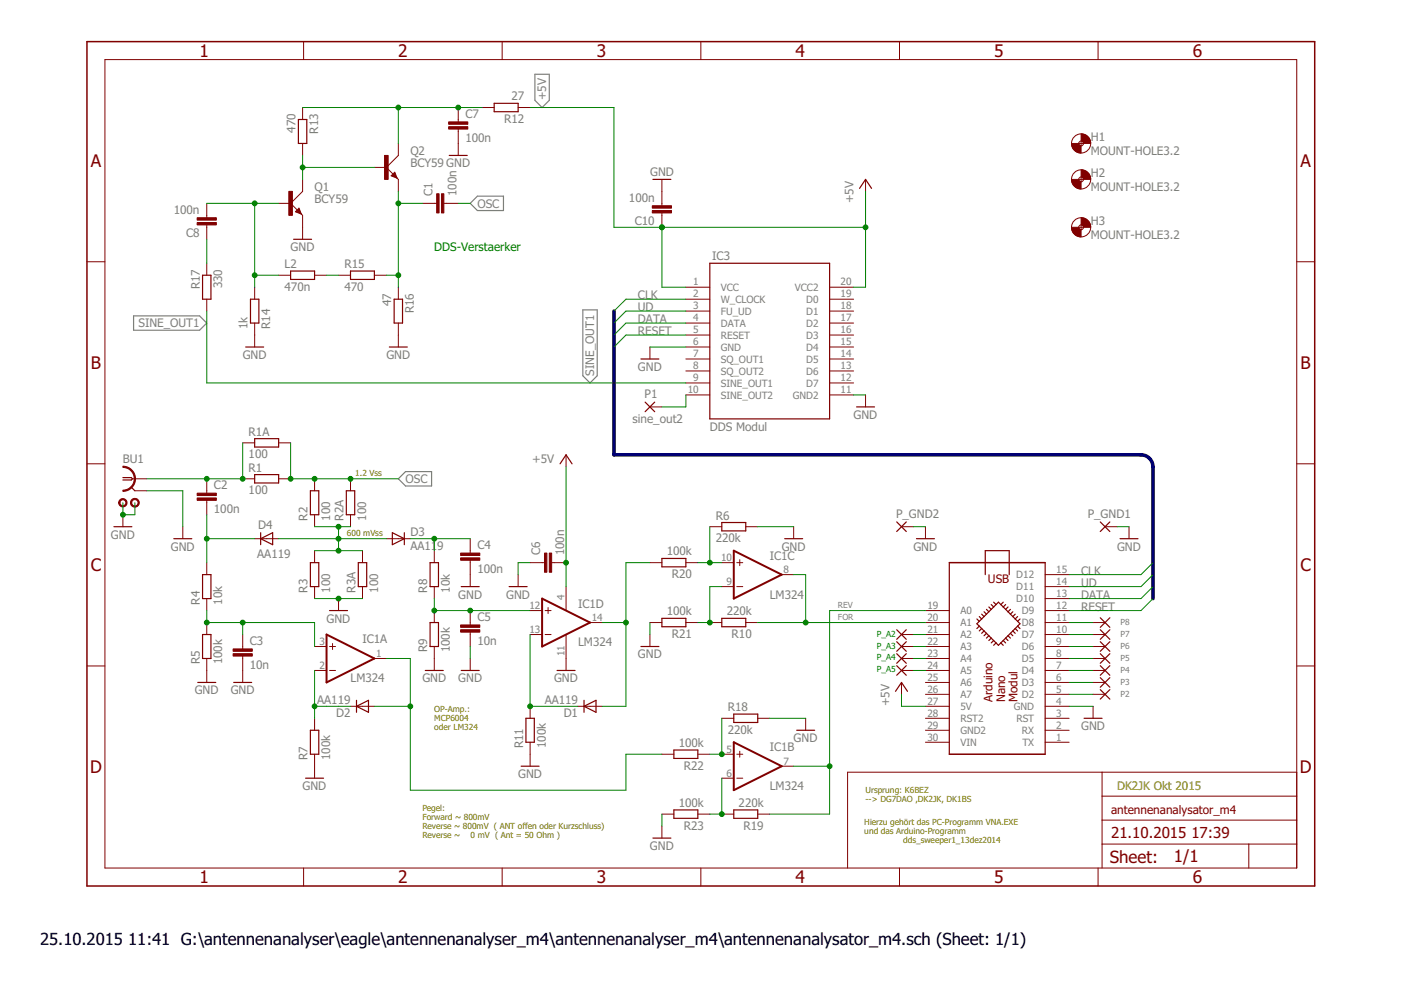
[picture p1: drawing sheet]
<svg xmlns="http://www.w3.org/2000/svg" width="297mm" height="210mm" viewBox="0 0 297 210" stroke-linecap="round" stroke-linejoin="round" font-family="sans-serif">
<path d="M113.4 15.7h3.1v5.6l-1.6 1.5-1.5-1.5zM99.7 43.1l1.5-1.5h5.5v3h-5.5zM28.3 67h14l1.5 1.5-1.5 1.5h-14zM123.6 65.7h3v14l-1.5 1.5-1.5-1.5zM86 100h5.5v3h-5.5l-1.5-1.5z" fill="none" stroke="#808080" stroke-width=".25"/>
<g fill="none" stroke="#800000" stroke-width=".25">
<path d="M63.3 25.3h1.7v5.1h-1.7zM83.7 36.8l.2 .7-.7-.2zM83.7 37l-.3 .3M95.2 33h3.9M104.8 21.9h5.1v1.8h-5.1zM138.4 38h3.8M182.2 39.9l1.3-1.9 1.3 1.9M42.9 58.4h1.8v5h-1.8zM61.6 57.5h5.1v1.7h-5.1zM62.3 50.7h3.8M63.4 44.4l.2 .7-.7-.2zM63.4 44.6l-.3 .3"/>
<path d="M74.3 57.5h5.1v1.7h-5.1zM150.5 55.8h25.4v33h-25.4zM52.1 73.6h3.8M53.1 63.4h1.8v5.1h-1.8zM82.5 73.6h3.9M83.6 63.4h1.7v5.1h-1.7zM135.9 76.1h3.8M54 93h5.1v1.8h-5.1zM118.7 98.3l1.3-1.9 1.3 1.9M136.8 85.3l2 2M138.8 85.3l-2 2M181.6 86.3h3.8"/>
<path d="M24.2 111.7h3.8M26.1 101.3h1.7l.3 .2-.3 .3h-1.7M27.8 103.3l.8 .8M36.9 114.2h3.8M54 100.6h5.1v1.8h-5.1zM55.3 114.2l2.5-1.3v2.6zM55.3 112.9v2.6M65.8 104.1h1.8v5h-1.8zM65.8 119.3h1.8v5.1h-1.8zM73.4 104.1h1.8v5h-1.8zM76 119.3h1.7v5.1h-1.7zM83.2 112.9l2.5 1.3-2.5 1.3z"/>
<path d="M85.7 112.9v2.6M91.2 119.3h1.8v5.1h-1.8zM140.3 118.4h5.1v1.8h-5.1zM153 110.8h5.1v1.8h-5.1zM166.4 114.2h3.8M190.1 110.7l2.1 2M192.2 110.7l-2.1 2M194.3 114.2h3.8M201.3 119.3v40.6M221.6 119.3v40.6M233.3 110.7l2 2M235.3 110.7l-2 2"/>
<path d="M237.5 114.2h3.8M42.9 121.8h1.8v5.1h-1.8zM42.9 134.5h1.8v5.1h-1.8zM69.9 129.5h3.8M91.2 132h1.8v5.1h-1.8zM97.8 124.4h3.8M107.9 124.4h3.9M135.9 137.1h3.8M140.3 131.1h5.1v1.8h-5.1zM153 131.1h5.1v1.8h-5.1zM190.1 133.5l2.1 2.1M190.1 136.1l2.1 2"/>
<path d="M190.1 138.6l2.1 2M192.2 133.5l-2.1 2.1M192.2 136.1l-2.1 2M192.2 138.6l-2.1 2M207.1 131.2l.5 .5M207.6 132.8l-.5 .5M207.6 130.7l.5 .5M208.1 133.3l-.5 .5M208.1 130.2l.5 .5M208.6 133.8l-.5 .5M208.6 129.7l.5 .5M208.9 121.8v-5h5.1v5"/>
<path d="M209.1 134.3l-.5 .5M209.1 129.2l.6 .5M209.7 134.8l-.6 .5M209.7 128.7l.5 .5M210.2 135.3l-.5 .5M210.2 128.2l.5 .5M210.7 135.8l-.5 .5M210.7 127.7l.5 .5M211.2 136.3l-.5 .5M211.7 127.7l4.6 4.5-4.6 4.6-4.6-4.6zM212.2 136.3l.5 .5M212.7 127.7l-.5 .5"/>
<path d="M212.7 135.8l.5 .5M213.2 128.2l-.5 .5M213.2 135.3l.5 .5M213.7 128.7l-.5 .5M213.7 134.8l.5 .5M214.2 129.2l-.5 .5M214.2 134.3l.5 .5M214.7 129.7l-.5 .5M214.7 133.8l.5 .5M215.2 130.2l-.5 .5M215.2 133.3l.6 .5M215.8 130.7l-.6 .5"/>
<path d="M215.8 132.8l.5 .5M216.3 131.2l-.5 .5M233.3 131l2 2M233.3 133.5l2 2.1M233.3 136.1l2 2M233.3 138.6l2 2M235.3 131l-2 2M235.3 133.5l-2 2.1M235.3 136.1l-2 2M235.3 138.6l-2 2M41.9 144.7h3.8M49.6 144.7h3.8"/>
<path d="M65.8 154.8h1.8v5.1h-1.8zM75.6 149.8l2.5-1.3v2.5zM75.6 148.5v2.5M90.2 142.2h3.8M97.8 142.2h3.8M111.5 152.3h1.8v5.1h-1.8zM118.1 142.2h3.8M123.8 149.8l2.6-1.3v2.5zM123.8 148.5v2.5M142.9 159h5.1v1.8h-5.1zM155.6 151.4h5.1v1.8h-5.1zM168.9 154.8h3.8"/>
<path d="M189.9 146.6l1.2-1.9 1.3 1.9M190.1 141.1l2.1 2.1M192.2 141.1l-2.1 2.1M229.8 152.3h3.9M233.3 141.1l2 2.1M233.3 143.7l2 2M233.3 146.2l2 2M235.3 141.1l-2 2.1M235.3 143.7l-2 2M235.3 146.2l-2 2M64.8 165h3.8M110.5 162.5h3.8"/>
<path d="M138.4 177.7h3.8M142.9 171.7h5.1v1.8h-5.1zM155.6 171.7h5.1v1.8h-5.1z"/>
</g>
<g fill="none" stroke="#800000" stroke-width=".21">
<path d="M22.2 12.6h252.7v171.4h-252.7zM64.4 8.8v3.8M106.5 8.8v3.8M148.6 8.8v3.8M190.7 8.8v3.8M232.8 8.8v3.8M64.2 22.8v2.5M64.2 30.4v2.6M64.2 38v2.6l-2.6 2.5M79.4 35.5h2.5M81.9 35.5l2.6 2.5v2.6M83.7 36.5l.5 1.3-1.3-.5z"/>
<path d="M84.5 30.4v2.6l-2.6 2.5M97.2 22.8v3M97.2 27.4v5.6M102.2 22.8h2.6M109.9 22.8h2.5M140.3 38v5.6M183.5 38v2.6M228.7 30.4h1M228.7 38h1M229.2 29.9v1M229.2 37.5v1M18.4 55.5h3.8"/>
<path d="M43.8 43.1v3.1M43.8 47.7v3M43.8 55.8v2.6M59.1 58.4h2.5M59.1 43.1h2.5M61.6 43.1l2.6 2.6v5M63.4 44.1l.5 1.3-1.3-.5zM66.7 58.4h2.5M71.8 58.4h2.5M79.4 58.4h2.5M89.5 43.1h3.1M94.1 43.1h3.1"/>
<path d="M140.3 45.1v3.1M228.7 48.2h1M229.2 47.7v1M274.9 55.5h3.8M43.8 63.4v2.6M54 60.9v2.5M54 68.5v5.1M84.5 60.9v2.5M84.5 68.5v5.1M137.8 73.6v2.5M145.4 63.4h5.1M145.4 66h5.1"/>
<path d="M145.4 68.5h5.1M145.4 71h5.1M145.4 73.6h5.1M145.4 76.1h5.1M145.4 78.7h5.1M145.4 60.9h5.1M175.9 63.4h5.1M175.9 66h5.1M175.9 68.5h5.1M175.9 71h5.1M175.9 73.6h5.1M175.9 76.1h5.1"/>
<path d="M175.9 78.7h5.1M175.9 60.9h5.1M18.4 98.3h3.8M51.5 93.9h2.5M59.1 93.9h2.5M120 96.4v2.6M137.8 86.3h2.5M145.4 81.2h5.1M145.4 83.7h5.1M175.9 81.2h5.1M175.9 83.7h5.1M183.5 83.7v2.6"/>
<path d="M274.9 98.3h3.8M26.1 109.1v2.6M28.1 101.5h3M28.6 104.1h2.5M38.8 111.7v2.5M43.8 101.5v3.1M43.8 106.1v3M43.8 119.3v2.5M51.5 101.5h2.5M54 114.2h5.1M59.1 101.5h2.5M66.7 101.5v2.6"/>
<path d="M66.7 109.1v2.6M66.7 116.8v2.5M74.3 101.5v2.6M74.3 109.1v2.6M76.9 116.8v2.5M81.9 114.2h5.1M92.1 116.8v2.5M99.7 114.2v3.1M99.7 118.8v5.6M112.4 119.3h3M117 119.3h3M137.8 119.3h2.5"/>
<path d="M145.4 119.3h2.6M150.5 111.7h2.5M153 119.3h2.6M156.2 119.3h1.3M156.8 118.7v1.2M158.1 111.7h2.6M168.3 111.7v2.5M191.1 111.7h2.6M196.2 111.7v2.5M234.3 111.7h2.5M239.4 111.7v2.5M43.8 126.9v2.6"/>
<path d="M43.8 132v2.5M43.8 139.6v5.1M51.5 134.5v3.1M51.5 139.1v5.6M66.7 124.4v2.5M66.7 137.1h2.5M69.9 137.1h1.2M70.5 136.4v1.3M71.8 126.9v2.6M76.9 124.4v2.5M79.4 139.6h2.5M92.1 124.4v2.5"/>
<path d="M92.1 129.5v2.5M92.1 137.1v5.1M99.7 129.5v3M99.7 134v3.1M99.7 139.6v2.6M109.9 121.8v2.6M112.4 129.5h2.5M112.4 134.5h2.5M115.6 129.5h1.2M115.6 134.5h1.2M116.2 128.8v1.3M120 124.4v5.1"/>
<path d="M120 134.5v7.7M125.1 132h2.5M137.8 132h2.5M137.8 134.5v2.6M145.4 132h2.6M150.5 132h2.5M153 124.4h2.6M156.2 124.4h1.3M158.1 132h2.6M165.7 121.8h2.6M191.1 134.5h2.6M191.1 137.1h2.6"/>
<path d="M191.1 139.6h2.6M196.2 129.5h5.1M196.2 132h5.1M196.2 134.5h5.1M196.2 137.1h5.1M196.2 139.6h5.1M221.6 129.5h5.1M221.6 132h5.1M221.6 134.5h5.1M221.6 137.1h5.1M221.6 139.6h5.1M221.6 126.9h5.1"/>
<path d="M221.6 124.4h5.1M221.6 121.8h5.1M231.8 132h2.5M231.8 134.5h2.5M231.8 137.1h2.5M231.8 139.6h2.5M18.4 141.2h3.8M66.7 152.3v2.5M66.7 159.9v5.1M66.7 142.2h2.5M69.9 142.2h1.2M74.3 149.8h5.1"/>
<path d="M112.4 149.8v2.5M112.4 157.4v5.1M122.6 149.8h5M140.3 159.9h2.6M148 159.9h2.5M153 152.3h2.6M153 159.9h2.6M156.2 159.9h1.3M156.8 159.3v1.2M160.7 152.3h2.5M170.8 152.3v2.5M191.1 144.7v2.5"/>
<path d="M191.1 142.2h2.6M196.2 149.8h5.1M196.2 142.2h5.1M196.2 144.7h5.1M196.2 147.2h5.1M196.2 154.8h5.1M196.2 152.3h5.1M196.2 157.4h5.1M221.6 149.8h5.1M221.6 142.2h5.1M221.6 144.7h5.1M221.6 147.2h5.1"/>
<path d="M221.6 154.8h5.1M221.6 152.3h5.1M221.6 157.4h5.1M231.8 149.8v2.5M231.8 142.2h2.5M231.8 144.7h2.5M231.8 147.2h2.5M274.9 141.2h3.8M140.3 175.2v2.5M140.3 172.6h2.6M148 172.6h2.5M153 172.6h2.6"/>
<path d="M153 165h2.6M156.2 165h1.3M160.7 172.6h2.5M165.7 162.5h2.6M233.7 179h41.2M233.7 163.7v20.3M233.7 173.9h41.2M233.7 168.8h41.2M264.8 179v5M274.9 163.7h-95.2v20.3M64.4 184v3.9M106.5 184v3.9"/>
<path d="M148.6 184v3.9M190.7 184v3.9M232.8 184v3.9"/>
<circle cx="229.2" cy="30.4" r="2.03"/>
<circle cx="229.2" cy="38" r="2.03"/>
<circle cx="229.2" cy="30.4" r=".51"/>
<circle cx="229.2" cy="38" r=".51"/>
<circle cx="229.2" cy="48.2" r="2.03"/>
<circle cx="229.2" cy="48.2" r=".51"/>
</g>
<g fill="#800000" stroke="#800000" stroke-width=".21">
<path d="M41.8 105.6h4.1v.5h-4.1z"/>
<path d="M41.8 104.6h4.1v.5h-4.1z"/>
<path d="M49.4 138.6h4.1v.5h-4.1z"/>
<path d="M49.4 137.6h4.1v.5h-4.1z"/>
<path d="M97.7 118.3h4v.5h-4z"/>
<path d="M97.7 117.3h4v.5h-4z"/>
<path d="M97.7 133.5h4v.5h-4z"/>
<path d="M97.7 132.5h4v.5h-4z"/>
<path d="M116.5 117.3h.5v4h-.5z"/>
<path d="M115.4 117.3h.6v4h-.6z"/>
<path d="M95.1 26.9h4.1v.5h-4.1z"/>
<path d="M95.1 25.8h4.1v.6h-4.1z"/>
<path d="M41.8 46.2h4.1v.5h-4.1z"/>
<path d="M41.8 47.2h4.1v.5h-4.1z"/>
<path d="M93.6 41.1h.5v4h-.5z"/>
<path d="M92.6 41.1h.5v4h-.5z"/>
<path d="M138.3 43.6h4.1v.5h-4.1z"/>
<path d="M138.3 44.6h4.1v.5h-4.1z"/>
<path d="M61.2 40.6h.8v5.1h-.8z"/>
<path d="M81.5 33h.8v5h-.8z"/>
</g>
<path d="M18.4 8.8h260.3v179.1h-260.3zM201.3 119.3h20.3M201.3 159.9h20.3" fill="none" stroke="#800000" stroke-width=".32"/>
<path d="M155.6 116.8l10.1 5-10.1 5.1zM69.2 134.5l10.2 5.1-10.2 5.1zM114.9 126.9l10.2 5.1-10.2 5.1zM155.6 157.4l10.1 5.1-10.1 5z" fill="none" stroke="#800000" stroke-width=".42"/>
<g fill="#800000" stroke="#800000" stroke-width=".21">
<path d="M229.2 28.4a2 2 0 0 1 2 2h-1.5l-.1-.3-.4-.2z" fill-rule="evenodd"/>
<path d="M227.2 30.4h1.5l.1 .3 .4 .2v1.5a2.04 2.04 0 0 1-2-2z" fill-rule="evenodd"/>
<path d="M229.2 36a2 2 0 0 1 2 2h-1.5l-.1-.3-.4-.2z" fill-rule="evenodd"/>
<path d="M227.2 38h1.5l.1 .3 .4 .2v1.6a2.04 2.04 0 0 1-2-2.1z" fill-rule="evenodd"/>
<path d="M229.2 46.2a2 2 0 0 1 2 2h-1.5l-.1-.3-.4-.2z" fill-rule="evenodd"/>
<path d="M227.2 48.2h1.5l.1 .3 .4 .2v1.5a2.04 2.04 0 0 1-2-2z" fill-rule="evenodd"/>
<path d="M26.1 98.8a2.65 2.65 0 0 1 2.6 2.7h-.2a2.44 2.44 0 0 0-2.4-2.4z" fill-rule="evenodd"/>
<path d="M26.1 103.9a2.44 2.44 0 0 0 2.4-2.4h.2a2.65 2.65 0 0 1-2.6 2.7z" fill-rule="evenodd"/>
<path d="M25.4 106a.88 .88 0 0 1 1.4 .1 .88 .88 0 0 1-.5 1.3 .88 .88 0 0 1-1.1-.8h.2a.64 .64 0 0 1 .9-.6 .64 .64 0 0 1 .2 1 .64 .64 0 0 1-1-.2l-.1-.2h-.2z" fill-rule="evenodd"/>
<path d="M27.8 106a.94 .94 0 0 1 1.5 0 .94 .94 0 0 1-.4 1.5 .94 .94 0 0 1-1.2-.9h.2a.67 .67 0 0 1 .9-.7 .67 .67 0 0 1 .3 1.2 .67 .67 0 0 1-1.1-.3l-.1-.2h-.2z" fill-rule="evenodd"/>
</g>
<path d="M130.2 66v30.4h111.7a2.54 2.54 0 0 1 2.6 2.6v27.9" fill="none" stroke="#000080" stroke-width=".76"/>
<g fill="none" stroke="#008000" stroke-width=".21">
<path d="M64.2 22.8h38M64.2 33v5M64.2 35.5h15.2M84.5 22.8v7.6M112.4 22.8h17.8v25.4h53.3M43.8 50.7v5.1M43.8 43.1h15.3M54 58.4h5.1M54 43.1v17.8M69.2 58.4h2.6M81.9 58.4h2.6M84.5 40.6v20.3"/>
<path d="M84.5 43.1h5M97.2 43.1h2.5M140.3 48.2v12.7h5.1M183.5 40.6v20.3h-2.5M43.8 66v15.2h101.6M137.8 73.6h7.6M145.4 63.4h-12.7l-2.5 2.6M145.4 66h-12.7l-2.5 2.5M145.4 68.5h-12.7l-2.5 2.5M145.4 71h-12.7l-2.5 2.6M51.5 93.9v7.6h-20.4M61.6 93.9v7.6h22.9"/>
<path d="M120 99v25.4M145.4 83.7v2.6h-5.1M181 83.7h2.5M26.1 106.6v2.5h2.5v-2.5M31.1 104.1h7.7v7.6M43.8 114.2h10.2M43.8 109.1v10.2M59.1 114.2h22.8M66.7 111.7h7.6M66.7 116.8h10.2M71.8 111.7v5.1M87 114.2h12.7"/>
<path d="M92.1 114.2v2.6M112.4 119.3h-2.5v2.5M137.8 119.3h-5.1v30.5h-5.1M148 119.3h5M150.5 111.7v7.6M160.7 111.7h7.6M193.7 111.7h2.5M236.8 111.7h2.6M244.5 119.3l-2.6 2.5h-15.2M43.8 129.5v2.5h22.9v5.1M51.5 132v2.5M66.7 126.9h10.2"/>
<path d="M81.9 139.6h5.1v27.9h45.7v-7.6h7.6M92.1 126.9v2.6h20.3M99.7 137.1v2.5M112.4 134.5v15.3h10.2M127.6 132h5.1M137.8 132v2.5M153 124.4h-2.5v7.6h-2.5M160.7 132h35.5M168.3 121.8h2.5v10.2M193.7 134.5h2.5M193.7 137.1h2.5M193.7 139.6h2.5"/>
<path d="M196.2 129.5h-20.3v43.1h-12.7M226.7 132h5.1M226.7 134.5h5.1M226.7 137.1h5.1M226.7 139.6h5.1M244.5 124.4l-2.6 2.5h-15.2M244.5 126.9l-2.6 2.6h-15.2M244.5 121.8l-2.6 2.6h-15.2M66.7 149.8h7.6M66.7 142.2v10.1M79.4 149.8h7.6M153 152.3v7.6h-2.5"/>
<path d="M163.2 152.3h7.6M191.1 147.2v2.6h5.1M193.7 142.2h2.5M226.7 149.8h5.1M226.7 142.2h5.1M226.7 144.7h5.1M226.7 147.2h5.1M140.3 172.6v2.6M153 165v7.6h-2.5M168.3 162.5h7.6"/>
</g>
<g fill="#008000" stroke="#008000" stroke-width=".21">
<circle cx="71.8" cy="126.9" r=".51"/>
<circle cx="26.1" cy="109.1" r=".51"/>
<circle cx="51.5" cy="101.5" r=".51"/>
<circle cx="43.8" cy="101.5" r=".51"/>
<circle cx="71.8" cy="114.2" r=".51"/>
<circle cx="71.8" cy="116.8" r=".51"/>
<circle cx="71.8" cy="111.7" r=".51"/>
<circle cx="43.8" cy="132" r=".51"/>
<circle cx="51.5" cy="132" r=".51"/>
<circle cx="66.7" cy="149.8" r=".51"/>
<circle cx="92.1" cy="129.5" r=".51"/>
<circle cx="99.7" cy="129.5" r=".51"/>
<circle cx="112.4" cy="149.8" r=".51"/>
<circle cx="183.5" cy="48.2" r=".51"/>
<circle cx="140.3" cy="48.2" r=".51"/>
<circle cx="120" cy="119.3" r=".51"/>
<circle cx="84.5" cy="22.8" r=".51"/>
<circle cx="97.2" cy="22.8" r=".51"/>
<circle cx="64.2" cy="35.5" r=".51"/>
<circle cx="84.5" cy="43.1" r=".51"/>
<circle cx="84.5" cy="58.4" r=".51"/>
<circle cx="54" cy="43.1" r=".51"/>
<circle cx="54" cy="58.4" r=".51"/>
<circle cx="61.6" cy="101.5" r=".51"/>
<circle cx="66.7" cy="101.5" r=".51"/>
<circle cx="74.3" cy="101.5" r=".51"/>
<circle cx="170.8" cy="132" r=".51"/>
<circle cx="175.9" cy="162.5" r=".51"/>
<circle cx="132.7" cy="132" r=".51"/>
<circle cx="153" cy="172.6" r=".51"/>
<circle cx="153" cy="159.9" r=".51"/>
<circle cx="150.5" cy="119.3" r=".51"/>
<circle cx="150.5" cy="132" r=".51"/>
<circle cx="87" cy="149.8" r=".51"/>
<circle cx="43.8" cy="114.2" r=".51"/>
<circle cx="92.1" cy="114.2" r=".51"/>
</g>
<g font-size="3.7" fill="#800000">
<text x="42.3" y="12">1</text>
<text x="84.4" y="12">2</text>
<text x="126.5" y="12">3</text>
<text x="168.7" y="12">4</text>
<text x="210.8" y="12">5</text>
<text x="252.9" y="12">6</text>
<text x="19.2" y="35.4">A</text>
<text x="275.7" y="35.4">A</text>
<text x="19.3" y="78.2">B</text>
<text x="275.8" y="78.2">B</text>
<text x="19.2" y="121.1">C</text>
<text x="275.7" y="121.1">C</text>
<text x="19.1" y="163.9">D</text>
<text x="275.6" y="163.9">D</text>
<text x="42.3" y="187.2">1</text>
<text x="84.4" y="187.2">2</text>
<text x="126.5" y="187.2">3</text>
<text x="168.7" y="187.2">4</text>
<text x="210.8" y="187.2">5</text>
<text x="252.9" y="187.2">6</text>
</g>
<g font-size="3.6" fill="#800000">
<text x="235.3" y="182.9">Sheet:</text>
<text x="248.9" y="182.8">1/1</text>
</g>
<g font-size="3.5">
<text x="8.5" y="200.4">25.10.2015</text>
<text x="27.2" y="200.4">11:41 G:\antennenanalyser\eagle\antennenanalyser_m4\antennenanalyser_m4\antennenanalysator_m4.sch (Sheet: 1/1)</text>
</g>
<g font-size="3.2" fill="#800000">
<text x="235.6" y="177.7">21.10.2015</text>
<text x="252.6" y="177.7">17:39</text>
</g>
<g font-size="2.5" fill="#808080">
<text x="108.4" y="21.3">27</text>
<text x="115.8" y="21.3" transform="rotate(-90 115.8 21.3)">+5V</text>
<text x="62.6" y="28.1" transform="rotate(-90 62.6 28.1)">470</text>
<text x="67.4" y="28.3" transform="rotate(-90 67.4 28.3)">R13</text>
<text x="98.7" y="25">C7</text>
<text x="106.9" y="26.1">R12</text>
<text x="231.3" y="29.8">H1</text>
<text x="87" y="35.5">BCY59 GND</text>
<text x="87" y="33">Q2</text>
<text x="98.7" y="30">100n</text>
<text x="231.3" y="32.9">MOUNT-HOLE3.2</text>
<text x="66.7" y="40.6">Q1</text>
<text x="91.7" y="41.6" transform="rotate(-90 91.7 41.6)">C1</text>
<text x="96.8" y="41.6" transform="rotate(-90 96.8 41.6)">100n</text>
<text x="137.8" y="37.3">GND</text>
<text x="231.3" y="40.5">MOUNT-HOLE3.2</text>
<text x="231.3" y="37.4">H2</text>
<text x="36.8" y="45.3">100n</text>
<text x="66.7" y="43.1">BCY59</text>
<text x="101.2" y="44">OSC</text>
<text x="133.3" y="42.7">100n</text>
<text x="134.6" y="47.8">C10</text>
<text x="181" y="43.1" transform="rotate(-90 181 43.1)">+5V</text>
<text x="231.3" y="47.6">H3</text>
<text x="39.5" y="50.3">C8</text>
<text x="61.6" y="53.3">GND</text>
<text x="231.3" y="50.7">MOUNT-HOLE3.2</text>
<text x="60.3" y="56.8">L2</text>
<text x="73" y="56.8">R15</text>
<text x="151" y="55">IC3</text>
<text x="42.3" y="61.3" transform="rotate(-90 42.3 61.3)">R17</text>
<text x="47.1" y="61.1" transform="rotate(-90 47.1 61.1)">330</text>
<text x="60.3" y="61.6">470n</text>
<text x="73" y="61.6">470</text>
<text x="82.9" y="64.9" transform="rotate(-90 82.9 64.9)">47</text>
<text x="135.3" y="63.4">CLK</text>
<text x="135.3" y="66">UD</text>
<text x="29.4" y="69.4">SINE_OUT1</text>
<text x="52.5" y="69.8" transform="rotate(-90 52.5 69.8)">1k</text>
<text x="57.3" y="69.8" transform="rotate(-90 57.3 69.8)">R14</text>
<text x="87.7" y="66.4" transform="rotate(-90 87.7 66.4)">R16</text>
<text x="135.3" y="68.5">DATA</text>
<text x="135.3" y="71">RESET</text>
<text x="51.5" y="76.1">GND</text>
<text x="81.9" y="76.1">GND</text>
<text x="126" y="79.7" transform="rotate(-90 126 79.7)">SINE_OUT1</text>
<text x="135.3" y="78.7">GND</text>
<text x="134.1" y="89.6">sine_out2</text>
<text x="136.7" y="84.4">P1</text>
<text x="181" y="88.8">GND</text>
<text x="52.7" y="92.4">R1A</text>
<text x="150.5" y="91.4">DDS Modul</text>
<text x="26.1" y="98.2">BU1</text>
<text x="52.7" y="97.2">100</text>
<text x="52.7" y="100">R1</text>
<text x="112.8" y="98.2">+5V</text>
<text x="45.4" y="103.7">C2</text>
<text x="52.7" y="104.8">100</text>
<text x="86" y="102.4">OSC</text>
<text x="45.4" y="108.8">100n</text>
<text x="54.8" y="112.1">D4</text>
<text x="65.2" y="110.4" transform="rotate(-90 65.2 110.4)">R2</text>
<text x="70" y="110.4" transform="rotate(-90 70 110.4)">100</text>
<text x="72.8" y="110.4" transform="rotate(-90 72.8 110.4)">R2A</text>
<text x="77.6" y="110.4" transform="rotate(-90 77.6 110.4)">100</text>
<text x="87" y="113.7">D3</text>
<text x="151.8" y="110.2">R6</text>
<text x="190" y="109.8">P_GND2</text>
<text x="230.6" y="109.8">P_GND1</text>
<text x="23.5" y="114.2">GND</text>
<text x="36.2" y="116.8">GND</text>
<text x="54.5" y="118.4">AA119</text>
<text x="87" y="116.5">AA11</text>
<text x="92.7" y="116.5">9</text>
<text x="101.2" y="116.4">C4</text>
<text x="114.6" y="117.8" transform="rotate(-90 114.6 117.8)">C6</text>
<text x="119.6" y="117.8" transform="rotate(-90 119.6 117.8)">100n</text>
<text x="141.4" y="117.8">100k</text>
<text x="151.8" y="115">220k</text>
<text x="163.2" y="118.7">IC1C</text>
<text x="165.7" y="116.8">GND</text>
<text x="193.7" y="116.8">GND</text>
<text x="236.8" y="116.8">GND</text>
<text x="65.2" y="125.6" transform="rotate(-90 65.2 125.6)">R3</text>
<text x="70" y="125.6" transform="rotate(-90 70 125.6)">100</text>
<text x="75.3" y="125.6" transform="rotate(-90 75.3 125.6)">R3A</text>
<text x="80.1" y="125.6" transform="rotate(-90 80.1 125.6)">100</text>
<text x="90.6" y="125.6" transform="rotate(-90 90.6 125.6)">R8</text>
<text x="95.4" y="125.6" transform="rotate(-90 95.4 125.6)">10k</text>
<text x="101.2" y="121.5">100n</text>
<text x="142.4" y="122.6">R20</text>
<text x="229.2" y="121.8">CLK</text>
<text x="229.2" y="124.4">UD</text>
<text x="42.3" y="128.2" transform="rotate(-90 42.3 128.2)">R4</text>
<text x="47.1" y="128.2" transform="rotate(-90 47.1 128.2)">10k</text>
<text x="69.2" y="132">GND</text>
<text x="97.2" y="126.9">GND</text>
<text x="101.2" y="131.6">C5</text>
<text x="107.3" y="126.9">GND</text>
<text x="122.6" y="128.8">IC1D</text>
<text x="141.4" y="130.5">100k</text>
<text x="154.1" y="130.5">220k</text>
<text x="163.2" y="126.9">LM324</text>
<text x="229.2" y="126.9">DATA</text>
<text x="229.2" y="129.4">RESET</text>
<text x="53" y="136.7">C3</text>
<text x="76.8" y="136.4">IC1A</text>
<text x="101.2" y="136.7">10n</text>
<text x="122.6" y="137.1">LM324</text>
<text x="142.4" y="135.3">R21</text>
<text x="155.1" y="135.3">R10</text>
<text x="42.3" y="140.9" transform="rotate(-90 42.3 140.9)">R5</text>
<text x="47.1" y="140.9" transform="rotate(-90 47.1 140.9)">100k</text>
<text x="53" y="141.8">10n</text>
<text x="90.6" y="138.3" transform="rotate(-90 90.6 138.3)">R9</text>
<text x="95.4" y="138.3" transform="rotate(-90 95.4 138.3)">100k</text>
<text x="135.3" y="139.6">GND</text>
<text x="41.3" y="147.2">GND</text>
<text x="48.9" y="147.2">GND</text>
<text x="67.2" y="149.2">AA119</text>
<text x="74.3" y="144.7">LM324</text>
<text x="89.5" y="144.7">GND</text>
<text x="97.2" y="144.7">GND</text>
<text x="115.5" y="149.2">AA119</text>
<text x="117.5" y="144.7">GND</text>
<text x="188.6" y="149.8" transform="rotate(-90 188.6 149.8)">+5V</text>
<text x="71.3" y="152">D2</text>
<text x="119.5" y="152">D1</text>
<text x="154.3" y="155.6">220k</text>
<text x="154.3" y="150.8">R18</text>
<text x="229.2" y="154.8">GND</text>
<text x="65.2" y="161.2" transform="rotate(-90 65.2 161.2)">R7</text>
<text x="70" y="161.2" transform="rotate(-90 70 161.2)">100k</text>
<text x="110.9" y="158.7" transform="rotate(-90 110.9 158.7)">R11</text>
<text x="115.7" y="158.7" transform="rotate(-90 115.7 158.7)">100k</text>
<text x="143.9" y="158.4">100k</text>
<text x="163.2" y="159.3">IC1B</text>
<text x="168.3" y="157.4">GND</text>
<text x="64.1" y="167.5">GND</text>
<text x="109.9" y="165">GND</text>
<text x="145" y="163.2">R22</text>
<text x="163.2" y="167.5">LM324</text>
<text x="143.9" y="171.1">100k</text>
<text x="156.6" y="171.1">220k</text>
<text x="145" y="175.9">R23</text>
<text x="157.7" y="175.9">R19</text>
<text x="137.8" y="180.2">GND</text>
</g>
<text font-size="2.5" fill="#008000" x="92.1" y="53.3">DDS-Verstaerker</text>
<g font-size="2.5" fill="#800000">
<text x="209.5" y="123.6">USB</text>
<text x="210.4" y="148.9" transform="rotate(-90 210.4 148.9)">Arduino</text>
<text x="213.1" y="148.9" transform="rotate(-90 213.1 148.9)">Nano</text>
<text x="215.8" y="148.9" transform="rotate(-90 215.8 148.9)">Modul</text>
<text x="235.6" y="172.6">antennenanalysator_m4</text>
</g>
<text font-size="2.5" fill="#808000" x="236.8" y="167.5">DK2JK Okt 2015</text>
<g font-size="2.1" fill="#808080">
<text x="147" y="65.6">3</text>
<text x="147" y="60.5">1</text>
<text x="147" y="63.1">2</text>
<text x="152.8" y="61.6">VCC</text>
<text x="152.8" y="64.2">W_CLOCK</text>
<text x="168.5" y="61.6">VCC2</text>
<text x="170.9" y="64.2">D0</text>
<text x="178.2" y="63.1">19</text>
<text x="178.2" y="65.6">18</text>
<text x="178.2" y="60.5">20</text>
<text x="147" y="68.1">4</text>
<text x="147" y="70.7">5</text>
<text x="152.8" y="69.3">DATA</text>
<text x="152.8" y="66.7">FU_UD</text>
<text x="152.8" y="71.8">RESET</text>
<text x="170.9" y="66.7">D1</text>
<text x="170.9" y="69.3">D2</text>
<text x="170.9" y="71.8">D3</text>
<text x="178.2" y="68.1">17</text>
<text x="178.2" y="70.7">16</text>
<text x="147" y="73.2">6</text>
<text x="147" y="75.8">7</text>
<text x="152.8" y="74.3">GND</text>
<text x="152.8" y="76.9">SQ_OUT1</text>
<text x="170.9" y="74.3">D4</text>
<text x="170.9" y="76.9">D5</text>
<text x="178.2" y="73.2">15</text>
<text x="178.2" y="75.8">14</text>
<text x="145.8" y="83.4">10</text>
<text x="147" y="80.8">9</text>
<text x="147" y="78.3">8</text>
<text x="152.8" y="82">SINE_OUT1</text>
<text x="152.8" y="79.4">SQ_OUT2</text>
<text x="170.9" y="79.4">D6</text>
<text x="170.9" y="82">D7</text>
<text x="178.2" y="78.3">13</text>
<text x="178.2" y="80.8">12</text>
<text x="178.2" y="83.4">11</text>
<text x="152.8" y="84.5">SINE_OUT2</text>
<text x="168.1" y="84.5">GND2</text>
<text x="152.9" y="118.9">10</text>
<text x="154.1" y="124">9</text>
<text x="166.1" y="121.5">8</text>
<text x="215.5" y="125.1">D11</text>
<text x="215.5" y="122.6">D12</text>
<text x="223.9" y="124">14</text>
<text x="223.9" y="121.5">15</text>
<text x="112.3" y="129.1">12</text>
<text x="119.7" y="127.1" transform="rotate(-90 119.7 127.1)">4</text>
<text x="125.5" y="131.6">14</text>
<text x="196.6" y="129.1">19</text>
<text x="196.6" y="131.6">20</text>
<text x="203.6" y="130.2">A0</text>
<text x="215.5" y="127.7">D10</text>
<text x="216.6" y="130.2">D9</text>
<text x="223.9" y="131.6">11</text>
<text x="223.9" y="129.1">12</text>
<text x="223.9" y="126.6">13</text>
<text x="67.7" y="136.7">3</text>
<text x="112.3" y="134.2">13</text>
<text x="196.6" y="134.2">21</text>
<text x="196.6" y="136.7">22</text>
<text x="203.6" y="132.8">A1</text>
<text x="203.6" y="135.3">A2</text>
<text x="203.6" y="137.8">A3</text>
<text x="216.6" y="137.8">D6</text>
<text x="216.6" y="135.3">D7</text>
<text x="216.6" y="132.8">D8</text>
<text x="223.9" y="136.7">9</text>
<text x="223.9" y="134.2">10</text>
<text x="67.7" y="141.8">2</text>
<text x="79.7" y="139.3">1</text>
<text x="119.7" y="139.2" transform="rotate(-90 119.7 139.2)">11</text>
<text x="196.6" y="139.3">23</text>
<text x="196.6" y="141.8">24</text>
<text x="203.6" y="140.4">A4</text>
<text x="203.6" y="142.9">A5</text>
<text x="216.6" y="142.9">D4</text>
<text x="216.6" y="140.4">D5</text>
<text x="223.9" y="141.8">7</text>
<text x="223.9" y="139.3">8</text>
<text x="196.6" y="149.4">27</text>
<text x="196.6" y="144.3">25</text>
<text x="196.6" y="146.9">26</text>
<text x="203.6" y="145.4">A6</text>
<text x="203.6" y="148">A7</text>
<text x="216.6" y="148">D2</text>
<text x="216.6" y="145.4">D3</text>
<text x="223.9" y="146.9">5</text>
<text x="223.9" y="144.3">6</text>
<text x="223.9" y="149.4">4</text>
<text x="196.6" y="154.5">29</text>
<text x="196.6" y="151.9">28</text>
<text x="203.6" y="150.5">5V</text>
<text x="203.6" y="155.6">GND2</text>
<text x="203.6" y="153.1">RST2</text>
<text x="215" y="150.5">GND</text>
<text x="215.5" y="153.1">RST</text>
<text x="216.7" y="155.6">RX</text>
<text x="223.9" y="151.9">3</text>
<text x="223.9" y="154.5">2</text>
<text x="154.1" y="159.6">5</text>
<text x="196.6" y="157">30</text>
<text x="203.6" y="158.1">VIN</text>
<text x="216.8" y="158.1">TX</text>
<text x="223.9" y="157">1</text>
<text x="154.1" y="164.6">6</text>
<text x="166.1" y="162.1">7</text>
</g>
<g font-size="1.8" fill="#808000">
<text x="75.3" y="101">1.2 Vss</text>
<text x="73.5" y="113.7">600 mVss</text>
<text x="92.1" y="151">OP-Amp.:</text>
<text x="92.1" y="152.9">MCP6004</text>
<text x="92.1" y="154.8">oder LM324</text>
<text x="89.5" y="172">Pegel:</text>
<text x="89.5" y="173.9">Forward ~ 800mV</text>
<text x="183.5" y="168.2">Ursprung: K6BEZ</text>
<text x="183.5" y="170.1">--&gt; DG7DAO ,DK2JK, DK1BS</text>
<text x="89.5" y="175.8">Reverse ~ 800mV ( ANT offen oder Kurzschluss)</text>
<text x="89.5" y="177.7">Reverse ~</text>
<text x="99.8" y="177.7">0 mV ( Ant = 50 Ohm )</text>
<text x="183.3" y="174.9">Hierzu gehört das PC-Programm VNA.EXE</text>
<text x="183.3" y="176.8">und das Arduino-Programm</text>
<text x="191.5" y="178.7">dds_sweeper1_13dez2014</text>
</g>
<g font-size="1.8" fill="#808080">
<text x="177.7" y="131.5">FOR</text>
<text x="177.7" y="128.9">REV</text>
<text x="237.6" y="132.6">P8</text>
<text x="237.6" y="135.1">P7</text>
<text x="237.6" y="137.7">P6</text>
<text x="237.6" y="140.2">P5</text>
<text x="237.6" y="142.7">P4</text>
<text x="237.6" y="145.3">P3</text>
<text x="237.6" y="147.8">P2</text>
</g>
<g font-size="1.8" fill="#008000">
<text x="185.9" y="135">P_A2</text>
<text x="185.9" y="137.5">P_A3</text>
<text x="185.9" y="140">P_A4</text>
<text x="185.9" y="142.6">P_A5</text>
</g>
</svg>
